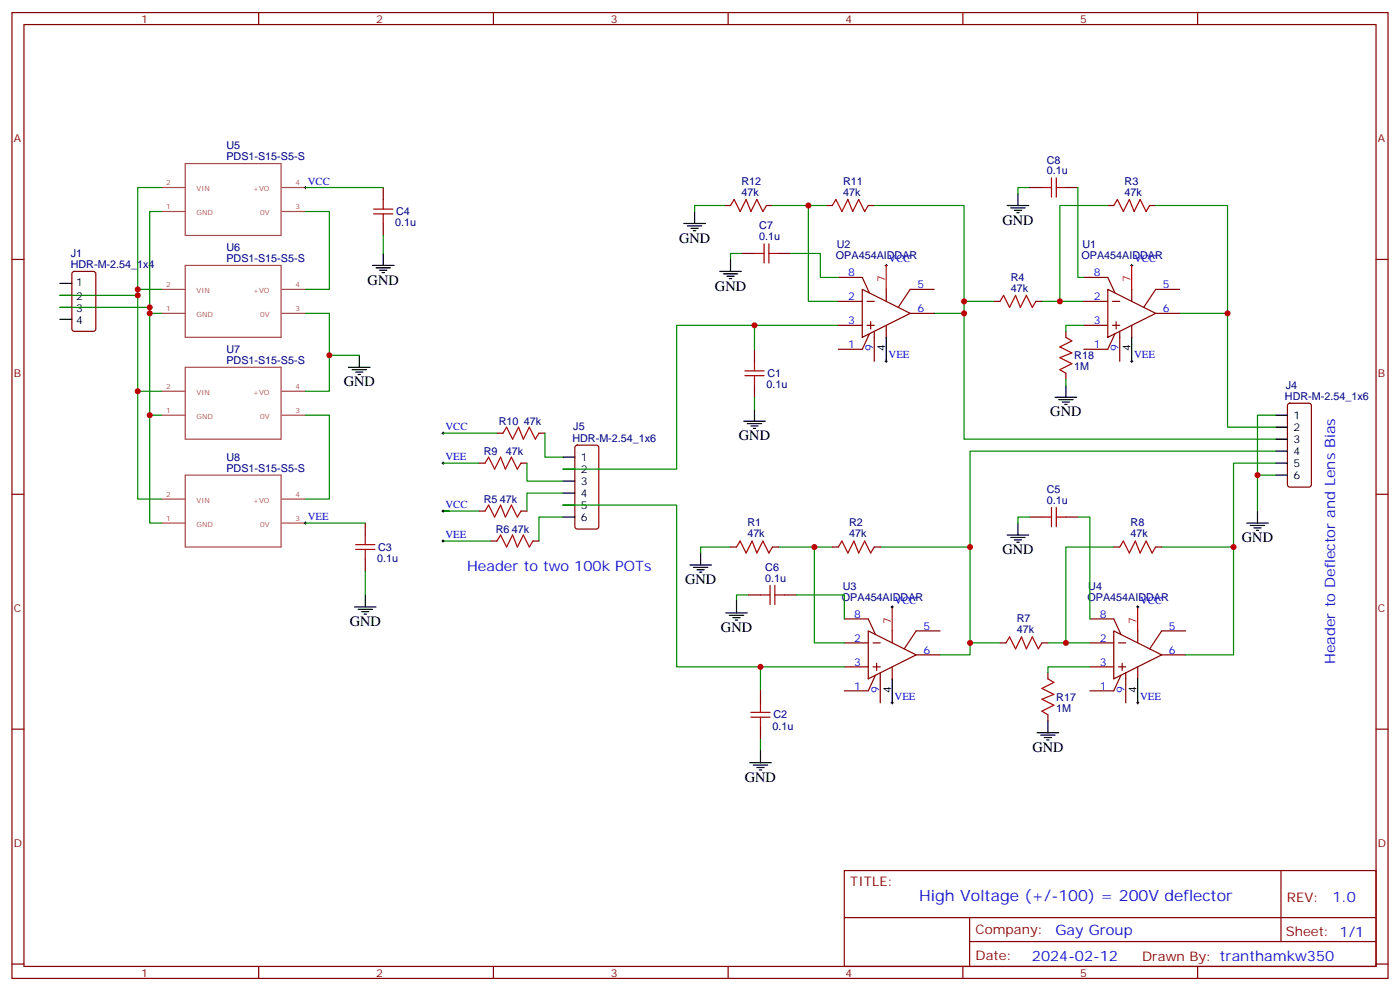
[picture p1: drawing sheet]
<svg xmlns="http://www.w3.org/2000/svg" width="412mm" height="292mm" viewBox="0 0 412 292" stroke-linecap="round" stroke-linejoin="round" font-family="sans-serif">
<g fill="none" stroke="#870000" stroke-width=".35">
<path d="M3.5 3.7h405.4v284.3h-405.4zM7.1 7.2h398.2v277.3h-398.2zM76.2 3.7v3.5M145.3 3.7v3.5M214.5 3.7v3.5M283.6 3.7v3.5M352.8 3.7v3.5M112.9 55.2v3.5M303.4 55.2h3.5M314 55.2h3.5M3.5 76.4h3.6M112.9 65.8v3.5"/>
<path d="M213.4 60.5h1.8M218.7 74.6h3.5M225.8 60.5h1.7M229.3 74.6h3.5M243.4 60.5h1.8M255.8 60.5h1.7M326.3 60.5h1.8M338.7 60.5h1.7M405.3 76.4h3.6M21.4 80.1l.5-.2h5.6l.7 .4v16.5l-.4 .7h-5.9l-.7-.4v-16.5zM246.9 88.7h7.1M246.9 95.8h7.1"/>
<path d="M246.9 81.7h7.1l2.1 4.6M254 85.2l14.1 7.1-14.1 7zM255.4 88.7h2.1M255.4 95.8h2.1M256.1 98.2l-2.1 4.6h-7.1M256.5 94.7v2.1M257.5 97.5v8.9M261.1 85.2v3.5M261.1 95.8v3.5M268.1 92.3h7.1M275.2 85.2h-7.1l-3.5 5.3M292.8 88.7h1.8"/>
<path d="M305.2 88.7h1.7M314 97.5v1.8M319.3 88.7h7M319.3 95.8h7M319.3 81.7h7l2.1 4.6M326.3 85.2l14.1 7.1-14.1 7zM327.7 88.7h2.1M327.7 95.8h2.1M328.4 98.2l-2.1 4.6h-7M328.8 94.7v2.1M329.8 97.5v8.9M333.4 85.2v3.5"/>
<path d="M333.4 95.8v3.5M340.4 92.3h7.1M347.5 85.2h-7.1l-3.5 5.3M222.2 102.8v3.6M222.2 113.4v3.5M314 109.9v1.8M379.5 118.9l.4-.2h5.7l.6 .4 .1 23.6-.5 .6-5.9 .1-.6-.5-.1-23.5zM141.1 136.3h1.8M146.4 127.5h1.8M153.5 136.3h1.7M158.7 127.5h1.8M169.6 131.3l.4-.2h5.7l.6 .4 .1 23.5-.5 .7-5.9 .1-.6-.5-.1-23.5z"/>
<path d="M3.5 145.5h3.6M107.6 154v3.5M141.1 150.5h1.8M144.6 159.3h1.8M153.5 150.5h1.7M157 159.3h1.7M303.4 152.2h3.5M314 152.2h3.5M405.3 145.5h3.6M107.6 164.6v3.5M215.2 161h1.8M220.5 175.2h3.5"/>
<path d="M227.5 161h1.8M231.1 175.2h3.5M245.2 161h1.7M257.5 161h1.8M328.1 161h1.7M340.4 161h1.8M248.7 189.3h7.1M248.7 196.3h7.1M248.7 182.2h7.1l2.1 4.6M255.8 185.7l14.1 7.1-14.1 7zM257.2 189.3h2.1M257.2 196.3h2.1"/>
<path d="M257.9 198.8l-2.1 4.6h-7.1M258.2 195.3v2.1M259.3 198.1v8.8M262.8 185.7v3.6M262.8 196.3v3.5M269.9 192.8h7M276.9 185.7h-7l-3.6 5.3M294.6 189.3h1.7M306.9 189.3h1.8M308.7 198.1v1.7M321 189.3h7.1M321 196.3h7.1"/>
<path d="M321 182.2h7.1l2.1 4.6M328.1 185.7l14.1 7.1-14.1 7zM329.5 189.3h2.1M329.5 196.3h2.1M330.2 198.8l-2.1 4.6h-7.1M330.6 195.3v2.1M331.6 198.1v8.8M335.1 185.7v3.6M335.1 196.3v3.5M342.2 192.8h7M349.2 185.7h-7l-3.5 5.3M3.5 214.7h3.6"/>
<path d="M224 203.4v3.5M224 214v3.5M308.7 210.4v1.8M405.3 214.7h3.6M248.7 256.3h156.6v28.2h-156.6zM377.3 256.3v20.9M248.7 270.1h156.5M285.6 277.2h119.6M285.6 270.1v14.2M3.5 283.8h3.6M76.2 284.5v3.5M145.3 284.5v3.5"/>
<path d="M214.5 284.5v3.5M283.6 284.5v3.5M352.8 284.5v3.5M405.3 283.8h3.6"/>
</g>
<g fill="none" stroke="#000" stroke-width=".35">
<path d="M299.9 57v3.5M109.7 78.1h6.4M110.8 78.8h4.2M111.8 79.6h2.1M112.9 74.6v3.5M201.4 65.8h6.4M202.5 66.5h4.2M203.6 67.2h2.1M204.3 67.9h.7M204.6 62.3v3.5M212 79.9h6.4M215.2 76.4v3.5"/>
<path d="M296.7 60.5h6.3M297.7 61.2h4.3M298.8 61.9h2.1M299.5 62.6h.7M17.6 83.4h3.6M17.6 87h3.6M17.6 90.5h3.6M17.6 94h3.6M112.5 80.3h.7M213.1 80.6h4.2M214.1 81.3h2.2M214.8 82h.7"/>
<path d="M261.1 99.3v7.1M333.4 99.3v7.1M102.7 108.1h6.3M103.7 108.8h4.2M104.8 109.5h2.1M105.5 110.2h.7M105.8 104.6v3.5M310.8 116.9h6.3M311.9 117.7h4.2M312.9 118.4h2.1M313.6 119.1h.7M314 113.4v3.5"/>
<path d="M165.8 134.6h3.5M165.8 138.1h3.5M219.1 124h6.3M220.1 124.7h4.3M221.2 125.4h2.1M221.9 126.1h.7M222.2 120.5v3.5M375.7 122.2h3.5M375.7 125.8h3.5M375.7 129.3h3.5M375.7 132.8h3.5M375.7 136.3h3.5"/>
<path d="M375.7 139.9h3.5M165.8 141.6h3.5M165.8 145.2h3.5M165.8 148.7h3.5M165.8 152.2h3.5M296.7 157.5h6.3M297.7 158.2h4.3M298.8 158.9h2.1M299.5 159.6h.7M299.9 154v3.5M367.2 154h6.4M368.3 154.7h4.2"/>
<path d="M369.4 155.4h2.1M370.1 156.1h.7M370.4 150.5v3.5M104.4 178.7h6.4M105.5 179.4h4.2M107.6 175.2v3.5M203.2 166.3h6.3M204.3 167h4.2M205.3 167.7h2.1M206 168.5h.7M206.4 162.8v3.5M217 176.9v3.5"/>
<path d="M106.5 180.1h2.2M107.2 180.8h.7M213.8 180.4h6.3M214.8 181.2h4.3M215.9 181.9h2.1M216.6 182.6h.7M262.8 199.8v7.1M335.1 199.8v7.1M305.5 215.7h6.4M306.6 216.4h4.2M307.6 217.1h2.1M308.3 217.8h.7"/>
<path d="M308.7 212.2v3.5M220.8 224.5h6.4M221.9 225.2h4.2M223 226h2.1M223.7 226.7h.7M224 221v3.5"/>
</g>
<path d="M261.1 78.1v7.1M333.4 78.1v7.1M262.8 178.7v7M335.1 178.7v7" fill="none" stroke="#f00" stroke-width=".35"/>
<g fill="none" stroke="#a64a4a" stroke-width=".35">
<path d="M47.6 55.2h7M54.6 48.2h28.2v21.1h-28.2zM83 55.2h7M47.6 62.3h7M54.6 78.1h28.2v21.2h-28.2zM83 62.3h7M47.6 92.3h7M47.6 85.2h7M83 92.3h7M83 85.2h7M47.6 115.2h7M54.6 108.1h28.2v21.2h-28.2z"/>
<path d="M83 115.2h7M47.6 122.2h7M54.6 139.9h28.2v21.1h-28.2zM83 122.2h7M47.6 154h7M47.6 146.9h7M83 154h7M83 146.9h7"/>
</g>
<g fill="none" stroke="#008700" stroke-width=".35">
<path d="M47.6 55.2h-7v30h7M90 55.2h22.9M303.4 55.2h-3.5v1.8M317.5 55.2v26.5h1.8M47.6 62.3h-3.5v30M90 62.3h7v22.9h-7M112.9 69.3v5.3M213.4 60.5h-8.8v1.8M218.7 74.6h-3.5v1.8M227.5 60.5h15.9M232.8 74.6h8.9v7.1h5.2M238.1 60.5v28.2h8.8"/>
<path d="M257.5 60.5h26.5v31.8h-8.8M326.3 60.5h-14.1v28.2M340.4 60.5h21.2v31.8h-14.1M17.6 87h23M17.6 90.5h26.5M40.6 85.2v30h7M47.6 92.3h-3.5v29.9M90 92.3h7v22.9h-7M222.2 95.8h-22.9v42.3h-33.5M246.9 95.8h-24.7v7M284 92.3v37h91.7M284 88.7h8.8"/>
<path d="M306.9 88.7h12.4M319.3 95.8h-5.3v1.7M361.6 92.3v33.5h14.1M40.6 115.2v31.7h7M97 104.6h8.8M222.2 116.9v3.6M314 111.7v1.7M47.6 122.2h-3.5v31.8h3.5M90 122.2h7v24.7h-7M130.5 136.3h10.6M130.5 127.5h15.9M155.2 136.3v5.3h10.6"/>
<path d="M160.5 127.5v7.1h5.3M370.4 139.9h5.3M375.7 136.3h-12.3v24.7M375.7 132.8h-89.9v28.2M375.7 122.2h-5.3v28.3M90 154h17.6M130.5 159.3h14.1M132.3 150.5h-1.8h10.6M165.8 152.2h-7.1v7.1M165.8 145.2h-10.6v5.3M165.8 148.7h33.5v47.6h24.7M303.4 152.2h-3.5v1.8"/>
<path d="M317.5 152.2h3.5v30M107.6 168.1v7.1M215.2 161h-8.8v1.8M220.5 175.2h-3.5v1.7M229.3 161h15.9M234.6 175.2h14.1v7M239.9 161v28.3h8.8M259.3 161h26.5v31.8h-8.9M328.1 161h-14.1v28.3M342.2 161h21.2v31.8h-14.2M248.7 196.3h-24.7v7.1M285.8 189.3h8.8"/>
<path d="M308.7 189.3h12.3M321 196.3h-12.3v1.8M224 217.5v3.5"/>
</g>
<g fill="none" stroke="#000" stroke-width=".29">
<path d="M89.6 55.2h.7M90 54.9v.7M260.7 78.1h.7M261.1 77.8v.7M333 78.1h.7M333.4 77.8v.7M260.7 106.4h.7M261.1 106v.7M333 106.4h.7M333.4 106v.7M130.2 127.5h.7M130.2 136.3h.7"/>
<path d="M130.5 127.2v.7M130.5 136v.7M89.6 154h.7M90 153.6v.7M130.2 159.3h.7M130.2 150.5h.7M130.5 150.1v.7M130.5 158.9v.7M262.5 178.7h.7M262.8 178.3v.7M334.8 178.7h.7M335.1 178.3v.7"/>
<path d="M262.5 206.9h.7M262.8 206.6v.7M334.8 206.9h.7M335.1 206.6v.7"/>
</g>
<g fill="none" stroke="#a10000" stroke-width=".35">
<path d="M112.9 58.7v2.9M306.9 55.2h2.8M309.7 52.4v5.6M311.1 52.4v5.6M311.1 55.2h2.9M110.1 63h5.6M110.1 61.6h5.6M112.9 63v2.8M215.2 60.5l1.1-1.8 1.7 3.6 1.8-3.6 1.4 3.6 1.8-3.6 1.7 3.6 1.1-1.8M222.2 74.6h2.9M225.1 71.8v5.6M226.5 74.6h2.8"/>
<path d="M226.5 71.8v5.6M245.2 60.5l1-1.8 1.8 3.6 1.8-3.6 1.4 3.6 1.7-3.6 1.8 3.6 1.1-1.8M328.1 60.5l1-1.8 1.8 3.6 1.8-3.6 1.4 3.6 1.7-3.6 1.8 3.6 1.1-1.8M294.6 88.7l1-1.7 1.8 3.5 1.8-3.5 1.4 3.5 1.7-3.5 1.8 3.5 1.1-1.8M314 99.3l1.7 1.1-3.5 1.7 3.5 1.8-3.5 1.4 3.5 1.8-3.5 1.7 1.8 1.1M219.4 110.6h5.7M219.4 109.2h5.7M222.2 106.4v2.8M222.2 110.6v2.8M142.9 136.3l1-1.7 1.8 3.5 1.8-3.5 1.4 3.5 1.7-3.5 1.8 3.5 1.1-1.8M148.2 127.5l1-1.7 1.8 3.5 1.8-3.5 1.4 3.5 1.7-3.5 1.8 3.5 1-1.8M107.6 157.5v2.8"/>
<path d="M142.9 150.5l1-1.8 1.8 3.5 1.8-3.5 1.4 3.5 1.7-3.5 1.8 3.5 1.1-1.7M146.4 159.3l1.1-1.8 1.7 3.5 1.8-3.5 1.4 3.5 1.8-3.5 1.7 3.5 1.1-1.7M306.9 152.2h2.8M309.7 149.4v5.6M311.1 152.2h2.9M311.1 149.4v5.6M104.8 161.7h5.6M104.8 160.3h5.6M107.6 161.7v2.9M217 161l1-1.7 1.8 3.5 1.7-3.5 1.5 3.5 1.7-3.5 1.8 3.5 1-1.8M224 175.2h2.8M226.8 172.3v5.7"/>
<path d="M228.2 175.2h2.9M228.2 172.3v5.7M246.9 161l1.1-1.7 1.8 3.5 1.7-3.5 1.4 3.5 1.8-3.5 1.8 3.5 1-1.8M329.8 161l1.1-1.7 1.8 3.5 1.7-3.5 1.4 3.5 1.8-3.5 1.8 3.5 1-1.8M296.3 189.3l1.1-1.8 1.8 3.5 1.7-3.5 1.4 3.5 1.8-3.5 1.8 3.5 1-1.7M308.7 199.8l1.7 1.1-3.5 1.8 3.5 1.7-3.5 1.4 3.5 1.8-3.5 1.8 1.8 1M221.2 211.1h5.6M221.2 209.7h5.6M224 206.9v2.8M224 211.1v2.9"/>
</g>
<g fill="#c00">
<circle cx="97" cy="104.6" r=".88"/>
<circle cx="40.6" cy="85.2" r=".88"/>
<circle cx="40.6" cy="115.2" r=".88"/>
<circle cx="44.1" cy="122.2" r=".88"/>
<circle cx="44.1" cy="92.3" r=".88"/>
<circle cx="40.6" cy="87" r=".88"/>
<circle cx="44.1" cy="90.5" r=".88"/>
<circle cx="239.9" cy="161" r=".88"/>
<circle cx="314" cy="189.3" r=".88"/>
<circle cx="285.8" cy="189.3" r=".88"/>
<circle cx="284" cy="88.7" r=".88"/>
<circle cx="312.2" cy="88.7" r=".88"/>
<circle cx="238.1" cy="60.5" r=".88"/>
<circle cx="363.4" cy="161" r=".88"/>
<circle cx="285.8" cy="161" r=".88"/>
<circle cx="284" cy="92.3" r=".88"/>
<circle cx="370.4" cy="139.9" r=".88"/>
<circle cx="361.6" cy="92.3" r=".88"/>
<circle cx="222.3" cy="95.8" r=".88"/>
<circle cx="224" cy="196.3" r=".88"/>
</g>
<text font-size="4.6" fill="#00f" x="270.8" y="265.3">High Voltage (+/-100) = 200V deflector</text>
<g font-size="4.2">
<text x="200" y="71.4">GND</text>
<text x="295.3" y="66.1">GND</text>
<text x="108.3" y="83.8">GND</text>
<text x="210.6" y="85.5">GND</text>
<text x="101.2" y="113.8">GND</text>
<text x="309.4" y="122.6">GND</text>
<text x="217.7" y="129.6">GND</text>
<text x="365.8" y="159.6">GND</text>
<text x="295.3" y="163.2">GND</text>
<text x="201.8" y="172">GND</text>
<text x="103" y="184.3">GND</text>
<text x="212.4" y="186.1">GND</text>
<text x="304.1" y="221.4">GND</text>
<text x="219.4" y="230.2">GND</text>
</g>
<g font-size="4.2" fill="#00f">
<text x="137.6" y="168.1">Header to two 100k POTs</text>
<text x="393.3" y="195.5" transform="rotate(-90 393.3 195.5)">Header to Deflector and Lens Bias</text>
<text x="392.5" y="265.6">1.0</text>
<text x="310.9" y="275.1">Gay Group</text>
<text x="304" y="282.9">2024-02-12</text>
</g>
<g font-size="3.9" fill="#800">
<text x="250.5" y="260.9">TITLE:</text>
<text x="379.1" y="265.6">REV:</text>
<text x="287.4" y="275.1">Company:</text>
<text x="378.7" y="275.7">Sheet: 1/1</text>
<text x="287.4" y="282.8">Date:</text>
<text x="336.4" y="282.8">Drawn By: tranthamkw350</text>
</g>
<g font-size="3.2" fill="#800">
<text x="41.6" y="6.7">1</text>
<text x="110.8" y="6.7">2</text>
<text x="179.9" y="6.7">3</text>
<text x="249.1" y="6.7">4</text>
<text x="318.2" y="6.7">5</text>
<text x="4.1" y="41.8">A</text>
<text x="405.9" y="41.8">A</text>
<text x="4.1" y="110.9">B</text>
<text x="405.9" y="110.9">B</text>
<text x="4.1" y="180.1">C</text>
<text x="405.9" y="180.1">C</text>
<text x="4.1" y="249.2">D</text>
<text x="405.9" y="249.2">D</text>
<text x="41.6" y="287.5">1</text>
<text x="110.8" y="287.5">2</text>
<text x="179.9" y="287.5">3</text>
<text x="249.1" y="287.5">4</text>
<text x="318.2" y="287.5">5</text>
</g>
<g font-size="3.2" fill="#000080">
<text x="66.7" y="47.1">PDS1-S15-S5-S</text>
<text x="66.7" y="43.9">U5</text>
<text x="308.3" y="51.3">0.1u</text>
<text x="308.3" y="48.2">C8</text>
<text x="218.4" y="57.7">47k</text>
<text x="218.4" y="54.5">R12</text>
<text x="248.4" y="57.7">47k</text>
<text x="248.4" y="54.5">R11</text>
<text x="331.3" y="57.7">47k</text>
<text x="331.3" y="54.5">R3</text>
<text x="116.7" y="63.3">C4</text>
<text x="116.4" y="66.6">0.1u</text>
<text x="223.7" y="70.7">0.1u</text>
<text x="223.7" y="67.6">C7</text>
<text x="20.8" y="75.7">J1</text>
<text x="66.7" y="77.1">PDS1-S15-S5-S</text>
<text x="66.7" y="73.8">U6</text>
<text x="246.2" y="76.4">OPA454AIDDAR</text>
<text x="246.5" y="73.1">U2</text>
<text x="318.6" y="76.4">OPA454AIDDAR</text>
<text x="318.8" y="73.1">U1</text>
<text x="20.8" y="78.8">HDR-M-2.54_1x4</text>
<text x="297.8" y="82.7">R4</text>
<text x="297.8" y="85.9">47k</text>
<text x="66.7" y="107.1">PDS1-S15-S5-S</text>
<text x="66.7" y="103.8">U7</text>
<text x="316.4" y="105.8">R18</text>
<text x="226" y="111">C1</text>
<text x="316.4" y="108.9">1M</text>
<text x="225.8" y="114.2">0.1u</text>
<text x="378.5" y="117.7">HDR-M-2.54_1x6</text>
<text x="378.8" y="114.4">J4</text>
<text x="146.9" y="125.1">R10</text>
<text x="154.3" y="125.1">47k</text>
<text x="168.6" y="130">HDR-M-2.54_1x6</text>
<text x="168.9" y="126.7">J5</text>
<text x="66.7" y="135.6">U8</text>
<text x="142.5" y="133.9">R9</text>
<text x="149" y="133.9">47k</text>
<text x="66.7" y="138.8">PDS1-S15-S5-S</text>
<text x="142.5" y="148.1">R5</text>
<text x="147.3" y="148.1">47k</text>
<text x="308.3" y="148.3">0.1u</text>
<text x="308.3" y="145.2">C5</text>
<text x="220.1" y="155">R1</text>
<text x="250.1" y="155">R2</text>
<text x="333" y="155">R8</text>
<text x="146.1" y="156.9">R6</text>
<text x="150.8" y="156.9">47k</text>
<text x="220.1" y="158.2">47k</text>
<text x="250.1" y="158.2">47k</text>
<text x="333" y="158.2">47k</text>
<text x="111.1" y="165.4">0.1u</text>
<text x="111.4" y="162.1">C3</text>
<text x="225.4" y="171.3">0.1u</text>
<text x="225.4" y="168.1">C6</text>
<text x="248.3" y="173.7">U3</text>
<text x="320.6" y="173.7">U4</text>
<text x="248" y="176.9">OPA454AIDDAR</text>
<text x="320.3" y="176.9">OPA454AIDDAR</text>
<text x="299.5" y="183.2">R7</text>
<text x="299.5" y="186.4">47k</text>
<text x="311.1" y="209.5">1M</text>
<text x="311.1" y="206.3">R17</text>
<text x="227.5" y="214.8">0.1u</text>
<text x="227.8" y="211.5">C2</text>
</g>
<g font-size="3.2" fill="#00f">
<text x="90.7" y="54.3">VCC</text>
<text x="261.8" y="77.3">VCC</text>
<text x="334.1" y="77.3">VCC</text>
<text x="249.9" y="81.3">8</text>
<text x="322.2" y="81.3">8</text>
<text x="249.9" y="88.4">2</text>
<text x="270.2" y="84.8">5</text>
<text x="322.2" y="88.4">2</text>
<text x="342.5" y="84.8">5</text>
<text x="249.9" y="95.4">3</text>
<text x="270.2" y="91.9">6</text>
<text x="322.2" y="95.4">3</text>
<text x="342.5" y="91.9">6</text>
<text x="249.9" y="102.5">1</text>
<text x="257.2" y="103.4" transform="rotate(-90 257.2 103.4)">9</text>
<text x="261.8" y="105.5">VEE</text>
<text x="322.2" y="102.5">1</text>
<text x="329.5" y="103.4" transform="rotate(-90 329.5 103.4)">9</text>
<text x="334.1" y="105.5">VEE</text>
<text x="131.2" y="126.6">VCC</text>
<text x="131.2" y="135.5">VEE</text>
<text x="131.2" y="149.6">VCC</text>
<text x="90.7" y="153.1">VEE</text>
<text x="131.2" y="158.4">VEE</text>
<text x="263.5" y="177.8">VCC</text>
<text x="335.8" y="177.8">VCC</text>
<text x="251.6" y="181.9">8</text>
<text x="272" y="185.4">5</text>
<text x="323.9" y="181.9">8</text>
<text x="344.3" y="185.4">5</text>
<text x="251.6" y="188.9">2</text>
<text x="323.9" y="188.9">2</text>
<text x="251.6" y="196">3</text>
<text x="272" y="192.4">6</text>
<text x="323.9" y="196">3</text>
<text x="344.3" y="192.4">6</text>
<text x="251.6" y="203">1</text>
<text x="258.9" y="204" transform="rotate(-90 258.9 204)">9</text>
<text x="323.9" y="203">1</text>
<text x="331.3" y="204" transform="rotate(-90 331.3 204)">9</text>
<text x="263.5" y="206">VEE</text>
<text x="335.8" y="206">VEE</text>
</g>
<g font-size="3.2" fill="#f00">
<text x="260.7" y="83.1" transform="rotate(-90 260.7 83.1)">7</text>
<text x="333" y="83.1" transform="rotate(-90 333 83.1)">7</text>
<text x="262.5" y="183.6" transform="rotate(-90 262.5 183.6)">7</text>
<text x="334.8" y="183.6" transform="rotate(-90 334.8 183.6)">7</text>
</g>
<g font-size="3.2">
<text x="22.5" y="84.1">1</text>
<text x="22.5" y="88.4">2</text>
<text x="22.5" y="91.9">3</text>
<text x="22.5" y="95.4">4</text>
<text x="260.7" y="103.4" transform="rotate(-90 260.7 103.4)">4</text>
<text x="333" y="103.4" transform="rotate(-90 333 103.4)">4</text>
<text x="381" y="123.3">1</text>
<text x="381" y="126.8">2</text>
<text x="381" y="130.4">3</text>
<text x="171.1" y="135.6">1</text>
<text x="381" y="133.9">4</text>
<text x="381" y="137.4">5</text>
<text x="171.1" y="139.2">2</text>
<text x="171.1" y="142.7">3</text>
<text x="381" y="140.9">6</text>
<text x="171.1" y="146.2">4</text>
<text x="171.1" y="149.8">5</text>
<text x="171.1" y="153.3">6</text>
<text x="262.5" y="204" transform="rotate(-90 262.5 204)">4</text>
<text x="334.8" y="204" transform="rotate(-90 334.8 204)">4</text>
</g>
<g font-size="2.1" fill="#a54b4b">
<text x="48.9" y="54.5">2</text>
<text x="57.9" y="56.3">VIN</text>
<text x="74.6" y="56.3">+VO</text>
<text x="87.1" y="54.5">4</text>
<text x="48.9" y="61.6">1</text>
<text x="57.9" y="63.3">GND</text>
<text x="76.6" y="63.3">0V</text>
<text x="87.1" y="61.6">3</text>
<text x="48.9" y="84.5">2</text>
<text x="57.9" y="86.2">VIN</text>
<text x="74.6" y="86.2">+VO</text>
<text x="87.1" y="84.5">4</text>
<text x="48.9" y="91.6">1</text>
<text x="57.9" y="93.3">GND</text>
<text x="76.6" y="93.3">0V</text>
<text x="87.1" y="91.6">3</text>
<text x="48.9" y="114.5">2</text>
<text x="57.9" y="116.2">VIN</text>
<text x="74.6" y="116.2">+VO</text>
<text x="87.1" y="114.5">4</text>
<text x="48.9" y="121.5">1</text>
<text x="57.9" y="123.3">GND</text>
<text x="76.6" y="123.3">0V</text>
<text x="87.1" y="121.5">3</text>
<text x="48.9" y="146.2">2</text>
<text x="57.9" y="148">VIN</text>
<text x="74.6" y="148">+VO</text>
<text x="87.1" y="146.2">4</text>
<text x="48.9" y="153.3">1</text>
<text x="57.9" y="155">GND</text>
<text x="76.6" y="155">0V</text>
<text x="87.1" y="153.3">3</text>
</g>
</svg>
